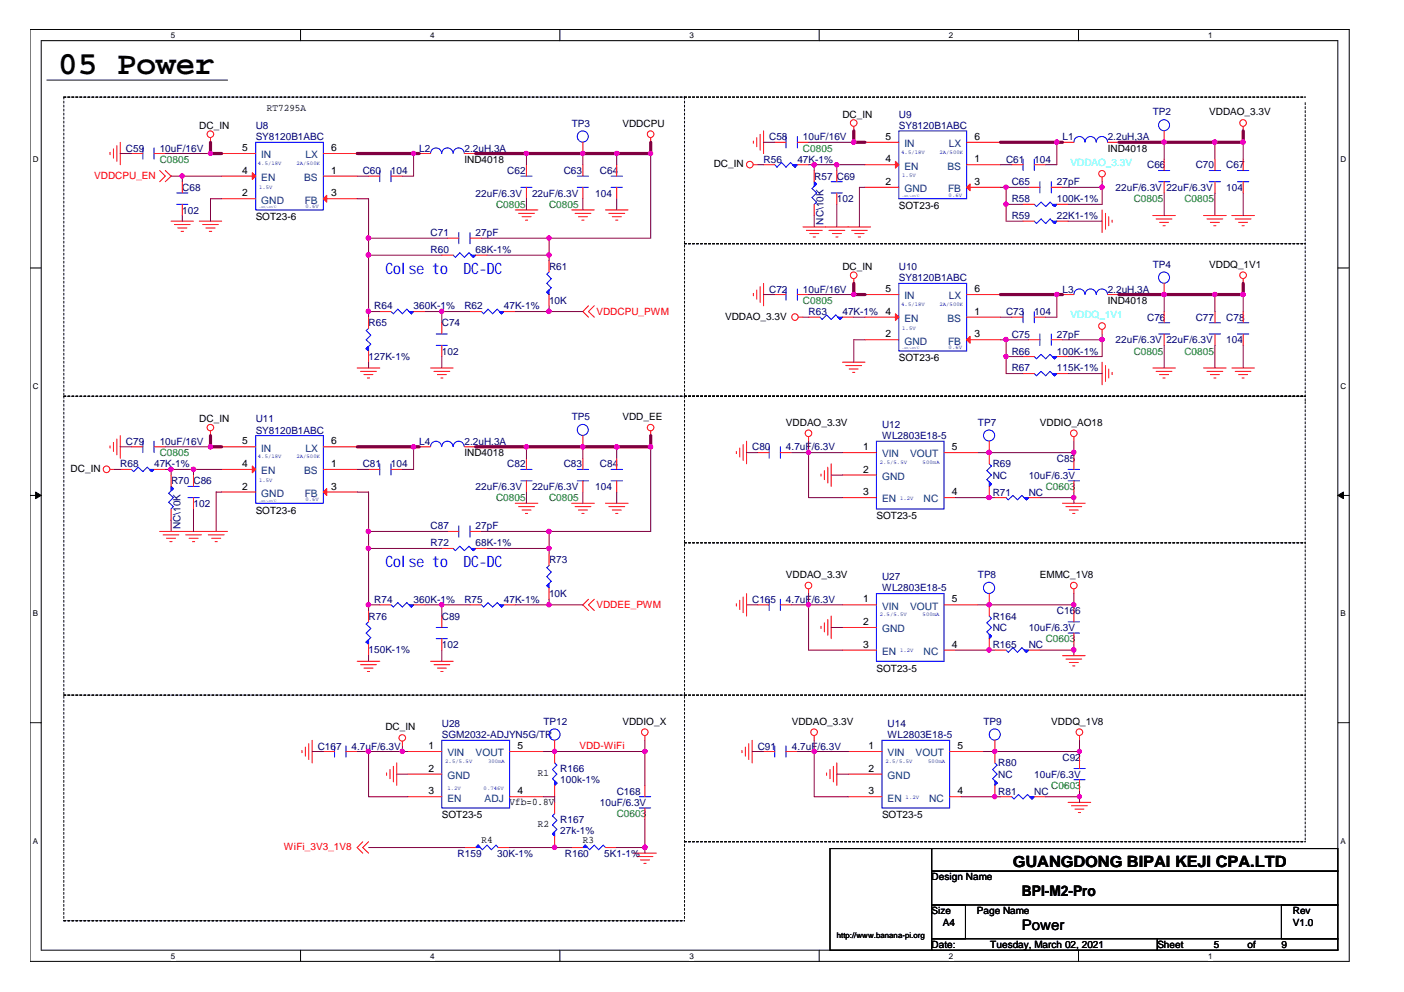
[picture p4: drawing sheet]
<svg xmlns="http://www.w3.org/2000/svg" width="297mm" height="210mm" viewBox="0 0 297 210" stroke-linecap="round" stroke-linejoin="round" font-family="sans-serif">
<path d="M6.3 6.2h279.2v197.2h-279.2zM8.7 8.6h274.3v192.5h-274.3z" fill="none" stroke="#000" stroke-width=".21"/>
<g fill="#fff">
<path d="M36.2 6.5h.9v1.9h-.9z"/>
<path d="M36.2 201.3h.9v1.9h-.9z"/>
</g>
<path d="M63.6 6.2v2.4M63.6 201.1v2.3" fill="none" stroke="#000" stroke-width=".21"/>
<g fill="#fff">
<path d="M91 6.5h.9v1.9h-.9z"/>
<path d="M91 201.3h.9v1.9h-.9z"/>
</g>
<path d="M118.4 6.2v2.4M118.4 201.1v2.3" fill="none" stroke="#000" stroke-width=".21"/>
<g fill="#fff">
<path d="M145.9 6.5h.9v1.9h-.9z"/>
<path d="M145.9 201.3h.9v1.9h-.9z"/>
</g>
<path d="M173.3 6.2v2.4M173.3 201.1v2.3" fill="none" stroke="#000" stroke-width=".21"/>
<g fill="#fff">
<path d="M200.7 6.5h1v1.9h-1z"/>
<path d="M200.7 201.3h1v1.9h-1z"/>
</g>
<path d="M228.2 6.2v2.4M228.2 201.1v2.3" fill="none" stroke="#000" stroke-width=".21"/>
<g fill="#fff">
<path d="M255.6 6.5h.9v1.9h-.9z"/>
<path d="M255.6 201.3h.9v1.9h-.9z"/>
<path d="M6.9 32.7h1.3v1.9h-1.3z"/>
<path d="M283.6 32.7h1.3v1.9h-1.3z"/>
<path d="M6.9 80.7h1.3v1.9h-1.3z"/>
<path d="M283.6 80.7h1.3v1.9h-1.3z"/>
</g>
<path d="M6.3 56.7h2.4M283 56.7h2.4" fill="none" stroke="#000" stroke-width=".21"/>
<g fill="#fff">
<path d="M6.9 128.9h1.2v1.9h-1.2z"/>
<path d="M283.6 128.9h1.2v1.9h-1.2z"/>
</g>
<path d="M6.3 104.8h2.4M283 104.8h2.4" fill="none" stroke="#000" stroke-width=".21"/>
<g fill="#000" stroke="#000" stroke-width=".21">
<path d="M7.5 104.1l1.2 .7-1.2 .7z" fill-rule="evenodd"/>
<path d="M283 104.8l1.2-.7v1.4z" fill-rule="evenodd"/>
</g>
<g fill="#fff">
<path d="M6.9 177h1.2v1.9h-1.2z"/>
<path d="M283.6 177h1.2v1.9h-1.2z"/>
</g>
<path d="M9.9 16.9h38.2M6.3 152.9h2.4M283 152.9h2.4M175.6 179.5h21.5v21.6h-21.5zM197.1 179.5h85.9v4.8h-85.9zM197.1 184.3h85.9v7.2h-85.9zM197.1 191.5h7.2v7.1h-7.2zM197.1 198.6h47.8v2.5h-47.8zM244.9 198.6h38.1v2.5h-38.1zM271.1 191.5h11.9v7.1h-11.9z" fill="none" stroke="#000" stroke-width=".21"/>
<g fill="none" stroke="#000" stroke-width=".21" stroke-dasharray=".4 .4">
<path d="M13.5 20.5h131.3M13.5 20.5v63.3M144.8 20.5h131.3M144.8 20.5v63.3M276.1 21.7v63.3M144.8 51.6h131.3M13.5 83.8v111M13.5 83.8h131.3M144.8 83.8h131.3M144.8 83.8v111M276.1 85v93.1M144.8 114.9h131.3"/>
<path d="M13.5 147.1h131.3M144.8 147.1h131.3M144.8 178.1h131.3M13.5 194.8h131.3"/>
</g>
<g fill="none" stroke="#f00" stroke-width=".21">
<path d="M23.3 32.2v.5M24 31.5v2M24.7 30.8v3.3M25.4 30.1v4.8M27.8 32.5h2.4M32.6 32.5h2.4M33.8 36.1l1.2 1.2-1.2 1.2M35 36.1l1.2 1.2-1.2 1.2M38.6 38.5v2.3M44.5 29.1v1M46.9 32.5h7.2M46.9 37.3h7.2"/>
<path d="M68.4 32.5h7.2M68.4 37.3h7.2M78 37.3h2.3M82.7 37.3h2.4M88.7 32.5h2.4M98.3 32.5h2.3M111.4 34.9v2.4M111.4 39.6v2.5M123.3 30.1v2.4M123.3 34.9v2.4M123.3 39.6v2.5M130.5 34.9v2.4"/>
<path d="M130.5 39.6v2.5M137.7 29.1v1M159.4 29.9v.4M159.4 34.9h.9M160.1 29.1v1.9M160.8 28.4v3.4M161.5 27.7v4.8M161.5 34.9h2.4M163.9 30.1h2.4M168.7 34.9h2.4M168.7 30.1h2.4M172.3 36.1v2.4"/>
<path d="M177 36.1v2.4M180.6 26.8v.9M183 34.9h7.2M183 30.1h7.2M183 39.6h7.2M204.5 34.9h7.2M204.5 30.1h7.2M204.5 39.6h7.2M214 34.9h2.5M217.6 39.6h2.4M218.8 34.9h2.4M222.4 39.6h2.4"/>
<path d="M224.8 30.1h2.4M233.2 37.5v1M234.4 30.1h2.3M246.3 27.7v2.4M246.3 33.7v2.4M246.3 38.5v2.3M257 33.7v2.4M257 38.5v2.3M263 26.8v.9M263 33.7v2.4M263 38.5v2.3M36.2 46.8h4.7"/>
<path d="M36.9 47.5h3.3M37.6 48.2h1.9M38.3 49h.5M38.6 43.2v2.4M42.2 46.8h4.7M42.9 47.5h3.3M43.6 48.2h1.9M44.3 49h.5M46.9 42.1h7.2M68.4 42.1h7.2M93.5 54h2.4M94.7 50.4h2.4"/>
<path d="M99.4 50.4h2.5M100.6 54h2.4M109 44.4h4.8M109.7 45.1h3.4M110.4 45.9h2M111.2 46.6h.4M116.2 55.2v2.3M120.9 44.4h4.8M121.7 45.1h3.3M122.4 45.9h1.9M123.1 46.6h.5M128.1 44.4h4.8"/>
<path d="M128.8 45.1h3.4M129.5 45.9h1.9M130.3 46.6h.4M161.5 60v4.7M169.9 48h14.3M170.6 48.7h3.3M171.3 49.4h1.9M172 50.1h.5M172.3 43.2v2.4M175.4 48.7h3.3M176.1 49.4h1.9M176.8 50.1h.5"/>
<path d="M177 40.8v2.4M180.2 48.7h3.3M180.6 59v1M180.8 49.4h2M181.6 50.1h.5M216.5 46.8h2.3M216.5 43.2h2.3M223.6 46.8h2.4M223.6 43.2h2.4M233.2 44.4v4.8M233.9 45.1v3.4M234.6 45.9v1.9"/>
<path d="M235.3 46.6v.4M243.9 45.6h4.8M244.6 46.3h3.3M245.3 47h1.9M246 47.8h.5M246.3 60v2.3M254.6 45.6h4.8M255.4 46.3h3.3M256.1 47h1.9M256.8 47.8h.5M260.6 45.6h4.8M261.3 46.3h3.4"/>
<path d="M262 47h1.9M262.8 47.8h.4M263 59v1M75.6 77.9h4.7M76.3 78.6h3.3M77 79.3h1.9M77.7 80h.5M78 67.1v2.4M78 74.3v2.3M80.3 65.9h2.4M87.5 65.9h2.4M91.1 77.9h4.8"/>
<path d="M91.8 78.6h3.4M92.5 79.3h1.9M93.3 80h.4M93.5 68.3v2.4M93.5 73.1v2.4M99.4 65.9h2.5M106.6 65.9h2.4M116.2 62.3v2.4M124.5 64.7l-1.2 1.2 1.2 1.2M125.7 64.7l-1.2 1.2 1.2 1.2M159.4 62.1v.5M160.1 61.4v1.9"/>
<path d="M160.8 60.7v3.3M163.9 62.3h2.4M168.7 62.3h2.4M168.9 67.1h1M171.1 67.1h2.4M178.2 76.6h4.8M178.2 67.1h2.4M178.9 77.4h3.4M179.7 78.1h1.9M180.4 78.8h.4M183 67.1h7.2M183 71.9h7.2"/>
<path d="M183 62.3h7.2M204.5 67.1h7.2M204.5 71.9h7.2M204.5 62.3h7.2M214 67.1h2.5M216.5 75.5h2.3M216.5 79.1h2.3M217.6 71.9h2.4M218.8 67.1h2.4M222.4 71.9h2.4M223.6 75.5h2.4M223.6 79.1h2.4"/>
<path d="M224.8 62.3h2.4M233.2 69.7v1M233.2 76.6v4.8M233.9 77.4v3.3M234.4 62.3h2.3M234.6 78.1v1.9M235.3 78.8v.5M243.9 77.9h4.8M244.6 78.6h3.3M245.3 79.3h1.9M246 80h.5M246.3 65.9v2.4"/>
<path d="M246.3 70.7v2.4M254.6 77.9h4.8M255.4 78.6h3.3M256.1 79.3h1.9M256.8 80h.5M257 65.9v2.4M257 70.7v2.4M260.6 77.9h4.8M261.3 78.6h3.4M262 79.3h1.9M262.8 80h.4M263 65.9v2.4"/>
<path d="M263 70.7v2.4M23.3 94.3v.5M23.3 99.3h1M24 93.6v1.9M24.7 92.9v3.3M25.4 92.2v4.8M25.4 99.3h2.4M27.8 94.5h2.4M32.6 99.3h2.4M32.6 94.5h2.4M44.5 91.2v1M46.9 99.3h7.2"/>
<path d="M46.9 94.5h7.2M68.4 99.3h7.2M68.4 94.5h7.2M78 99.3h2.3M82.7 99.3h2.4M88.7 94.5h2.4M98.3 94.5h2.3M111.4 97v2.3M123.3 92.2v2.3M123.3 97v2.3M130.5 97v2.3M137.7 91.2v1"/>
<path d="M155.8 95.5v.5M156.5 94.8v1.9M157.2 94.1v3.3M157.9 93.4v4.7M160.3 95.8h2.4M165.1 95.8h2.4M171.1 92.4v1M174.4 99.6v1.9M175.1 98.9v3.3M175.9 98.1v4.8M178.2 95.8h7.2M199.7 95.8h7.2"/>
<path d="M209.3 93.4v4.7M227.2 92.4v1M227.2 97v2.3M33.8 112.5h14.3M34.5 113.2h3.3M35.2 113.9h1.9M35.9 114.6h.5M36.2 100.5v2.4M36.2 107.7v2.4M39.3 113.2h3.3M40 113.9h1.9M40.7 114.6h.5"/>
<path d="M40.9 100.5v2.4M40.9 105.3v2.4M44.1 113.2h3.3M44.8 113.9h1.9M45.5 114.6h.5M46.9 104.1h7.2M68.4 104.1h7.2M93.5 116h2.4M94.7 112.5h2.4M99.4 112.5h2.5M100.6 116h2.4M109 106.5h4.8"/>
<path d="M109.7 107.2h3.4M110.4 107.9h2M111.2 108.6h.4M111.4 101.7v2.4M116.2 117.2v2.4M120.9 106.5h4.8M121.7 107.2h3.3M122.4 107.9h1.9M123.1 108.6h.5M123.3 101.7v2.4M128.1 106.5h4.8M128.8 107.2h3.4"/>
<path d="M129.5 107.9h1.9M130.3 108.6h.4M130.5 101.7v2.4M173.7 100.3v.5M178.2 105.3h7.2M178.2 100.5h7.2M199.7 105.3h2.4M209.3 102.9v2.4M210.5 105.3h2.4M217.6 105.3h2.4M224.8 106.5h4.8M225.5 107.2h3.4"/>
<path d="M226.2 107.9h1.9M226.9 108.6h.5M227.2 101.7v2.4M75.6 139.9h4.7M78 129.2v2.4M78 136.3v2.4M80.3 128h2.4M87.5 128h2.4M91.1 139.9h4.8M93.5 130.4v2.4M93.5 135.1v2.5M99.4 128h2.5"/>
<path d="M106.6 128h2.4M116.2 124.4v2.4M124.5 126.8l-1.2 1.2 1.2 1.2M125.7 126.8l-1.2 1.2 1.2 1.2M155.8 127.7v.5M156.5 127v2M157.2 126.3v3.3M157.9 125.6v4.8M160.3 128h2.4M165.1 128h2.4M171.1 124.6v1M173.7 132.5v.5"/>
<path d="M174.4 131.8v1.9M175.1 131.1v3.3M175.9 130.4v4.7M178.2 128h7.2M178.2 137.6h7.2M178.2 132.8h7.2M199.7 128h7.2M199.7 137.6h2.4M209.3 125.6v4.8M209.3 135.1v2.5M210.5 137.6h2.4M217.6 137.6h2.4"/>
<path d="M224.8 138.7h4.8M225.5 139.5h3.4M227.2 124.6v1M227.2 129.2v2.4M227.2 134v2.3M63.9 158.8v.5M64.6 158.1v1.9M65.3 157.4v3.3M66 156.6v4.8M68.4 159h2.4M73.2 159h2.4M76.3 140.6h3.3"/>
<path d="M77 141.4h1.9M77.7 142.1h.5M85.1 156.9v.9M86.3 159h7.2M91.8 140.6h3.4M92.5 141.4h1.9M93.3 142.1h.4M107.8 159h7.2M117.3 156.6v4.8M136.4 155.7v.9M157 158.8v.5M157.7 158.1v1.9"/>
<path d="M158.4 157.4v3.3M159.1 156.6v4.8M161.5 159h2.4M166.3 159h2.4M172.3 155.7v.9M179.5 159h7.1M200.9 159h7.2M210.5 156.6v4.8M226.2 140.2h1.9M226.9 140.9h.5M228.4 155.7v.9M76.8 178.1l-1.2 1.2 1.2 1.2"/>
<path d="M78 178.1l-1.2 1.2 1.2 1.2M81.8 163.5v.6M82.5 162.8v2M83.2 162.2v3.3M83.9 161.4v4.8M86.3 168.6h7.2M86.3 163.8h7.2M98.3 179.3h2.3M105.4 179.3h2.4M107.8 168.6h7.2M117.3 166.2v2.4M117.3 169.8v2.3"/>
<path d="M117.3 176.9v2.4M120.9 179.3h2.4M128.1 179.3h2.4M136.4 166.2v2.4M136.4 171v2.4M174.9 163.5v.6M175.6 162.8v2M176.3 162.2v3.3M177 161.4v4.8M179.5 168.6h7.1M179.5 163.8h7.1M200.9 168.6h2.4"/>
<path d="M210.5 166.2v2.4M211.7 168.6h2.3M218.8 168.6h2.4M226 169.8h4.8M226.7 170.5h3.3M227.4 171.2h1.9M228.1 171.9h.5M228.4 160.2v2.4M228.4 165v2.4M134.1 180.5h4.8M134.8 181.2h3.3M135.5 182h1.9"/>
<path d="M136.2 182.7h.5"/>
<circle cx="44.5" cy="28.4" r=".7"/>
<circle cx="137.6" cy="28.4" r=".7"/>
<circle cx="158.6" cy="34.8" r=".7"/>
<circle cx="180.6" cy="26" r=".7"/>
<circle cx="233.2" cy="36.8" r=".69"/>
<circle cx="263" cy="26" r=".7"/>
<circle cx="180.6" cy="58.2" r=".7"/>
<circle cx="263" cy="58.2" r=".7"/>
<circle cx="168.2" cy="67.1" r=".68"/>
<circle cx="233.1" cy="69" r=".7"/>
<circle cx="22.5" cy="99.3" r=".7"/>
<circle cx="44.5" cy="90.5" r=".69"/>
<circle cx="137.7" cy="90.5" r=".69"/>
<circle cx="171" cy="91.7" r=".7"/>
<circle cx="227.2" cy="91.7" r=".7"/>
<circle cx="171" cy="123.9" r=".7"/>
<circle cx="227.2" cy="123.9" r=".7"/>
<circle cx="85.1" cy="156.1" r=".69"/>
<circle cx="136.4" cy="154.9" r=".7"/>
<circle cx="172.2" cy="154.9" r=".7"/>
<circle cx="228.4" cy="154.9" r=".7"/>
</g>
<g fill="none" stroke="#00f" stroke-width=".21">
<path d="M30.2 31.3v2.4M32.6 31.3v2.4M54.1 30.1h14.3v14.3h-14.3zM80.3 36.1v2.4M82.7 36.1v2.4M91.1 32.4a1.16 1.16 0 0 1 1.2-1.1 1.16 1.16 0 0 1 1.1 1.1M93.5 32.4a1.19 1.19 0 0 1 1.2-1.1 1.19 1.19 0 0 1 1.1 1.1M95.9 32.4a1.16 1.16 0 0 1 1.1-1.1 1.16 1.16 0 0 1 1.2 1.1M110.2 37.3h2.4M110.2 39.6h2.4M122.1 37.3h2.4M122.1 39.6h2.4"/>
<path d="M129.3 37.3h2.4M129.3 39.6h2.4M163.9 34.9l.5 .5 1-1 .9 1 1-1 .9 1 .5-.5M166.3 28.9v2.4M168.7 28.9v2.4M172.3 38.5l.5 .4-1 1 1 .9-1 1 1 1-.5 .4M175.9 38.5h2.3M190.2 27.7h14.3v14.4h-14.3zM216.5 33.7v2.4M218.8 33.7v2.4M220 38.5v2.3M222.4 38.5v2.3"/>
<path d="M227.2 30.1a1.16 1.16 0 0 1 1.2-1.2 1.16 1.16 0 0 1 1.1 1.2 1.19 1.19 0 0 1 1.2-1.2 1.19 1.19 0 0 1 1.2 1.2M231.9 30.1a1.19 1.19 0 0 1 1.2-1.2 1.19 1.19 0 0 1 1.2 1.2M245.1 36.1h2.4M245.1 38.5h2.4M255.8 36.1h2.4M255.8 38.5h2.4M261.8 36.1h2.4M261.8 38.5h2.4M37.4 40.8h2.4M37.4 43.2h2.4M95.9 54l.5 .5 .9-1 1 1 .9-1 1 1 .4-.5M97.1 49.2v2.4"/>
<path d="M99.4 49.2v2.4M116.2 57.5l-.5 .5 .9 1-.9 1 .9 .9-.9 1 .5 .4M175.9 40.8h2.3M190.2 60h14.3v14.3h-14.3zM218.8 43.2l.5 .5 1-.9 .9 .9 1-.9 .9 .9 .5-.5M218.8 46.8l.5 .5 1-1 .9 1 1-1 .9 1 .5-.5M78 69.5l-.5 .4 .9 1-.9 1 .9 .9-.9 1 .5 .5M82.7 65.9l.5 .5 1-1 .9 1 1-1 .9 1 .5-.5M92.3 70.7h2.4M92.3 73.1h2.4M101.9 65.9l.4 .5 1-1 .9 1 1-1 .9 1 .5-.5M166.3 61.1v2.4"/>
<path d="M168.7 61.1v2.4M173.5 67.1l.4 .5 1-1 1 1 .9-1 1 1 .4-.5M216.5 65.9v2.4M218.8 75.5l.5 .4 1-.9 .9 .9 1-.9 .9 .9 .5-.4M218.8 79.1l.5 .4 1-.9 .9 .9 1-.9 .9 .9 .5-.4M218.8 65.9v2.4M220 70.7v2.4M222.4 70.7v2.4M227.2 62.3a1.16 1.16 0 0 1 1.2-1.2 1.16 1.16 0 0 1 1.1 1.2 1.19 1.19 0 0 1 1.2-1.2 1.19 1.19 0 0 1 1.2 1.2M231.9 62.3a1.19 1.19 0 0 1 1.2-1.2 1.19 1.19 0 0 1 1.2 1.2M245.1 68.3h2.4M245.1 70.7h2.4"/>
<path d="M255.8 68.3h2.4M255.8 70.7h2.4M261.8 68.3h2.4M261.8 70.7h2.4M27.8 99.3l.5 .5 1-.9 .9 .9 1-.9 .9 .9 .5-.5M30.2 93.4v2.4M32.6 93.4v2.4M54.1 92.2h14.3v14.3h-14.3zM80.3 98.1v2.4M82.7 98.1v2.4M91.1 94.5a1.16 1.16 0 0 1 1.2-1.1 1.16 1.16 0 0 1 1.1 1.1M93.5 94.5a1.19 1.19 0 0 1 1.2-1.1 1.19 1.19 0 0 1 1.1 1.1"/>
<path d="M95.9 94.5a1.16 1.16 0 0 1 1.1-1.1 1.16 1.16 0 0 1 1.2 1.1M110.2 99.3h2.4M122.1 99.3h2.4M129.3 99.3h2.4M162.7 94.5v2.5M165.1 94.5v2.5M185.4 93.4h14.3v14.3h-14.3zM209.3 98.1l.5 .5-1 1 1 .9-1 1 1 1-.5 .4M226 99.3h2.4M36.2 102.9l.5 .5-1 1 1 .9-1 1 1 .9-.5 .5M39.8 102.9h2.4M39.8 105.3h2.4"/>
<path d="M95.9 116l.5 .5 .9-.9 1 .9 .9-.9 1 .9 .4-.5M97.1 111.3v2.4M99.4 111.3v2.4M110.2 101.7h2.4M116.2 119.6l-.5 .5 .9 .9-.9 1 .9 1-.9 .9 .5 .5M122.1 101.7h2.4M129.3 101.7h2.4M212.9 105.3l.4 .5 1-1 1 1 .9-1 1 1 .4-.5M226 101.7h2.4M78 131.6l-.5 .5 .9 .9-.9 1 .9 .9-.9 1 .5 .4M82.7 128l.5 .5 1-1 .9 1 1-1 .9 1 .5-.5M92.3 132.8h2.4"/>
<path d="M92.3 135.1h2.4M101.9 128l.4 .5 1-1 .9 1 1-1 .9 1 .5-.5M162.7 126.8v2.4M165.1 126.8v2.4M185.4 125.6h14.3v14.3h-14.3zM209.3 130.4l.5 .5-1 .9 1 1-1 .9 1 1-.5 .4M212.9 137.6l.4 .4 1-1 1 1 .9-1 1 1 .4-.4M226 134h2.4M226 131.6h2.4M70.8 157.8v2.4M73.2 157.8v2.4M93.5 156.6h14.3v14.4h-14.3z"/>
<path d="M163.9 157.8v2.4M166.3 157.8v2.4M186.6 156.6h14.3v14.4h-14.3zM100.6 179.3l.5-.5 1 1 .9-1 1 1 .9-1 .5 .5M117.3 172.1l-.4 .5 .9 1-.9 1 .9 .9-.9 1 .4 .4M117.3 161.4l.5 .5-.9 .9 .9 1-.9 1 .9 .9-.5 .5M123.3 179.3l.5-.5 1 1 .9-1 1 1 .9-1 .5 .5M135.3 171h2.4M135.3 168.6h2.4M210.5 161.4l.4 .5-.9 .9 .9 1-.9 1 .9 .9-.4 .5M214 168.6l.5 .5 1-1 1 1 .9-1 1 1 .4-.5M227.2 165h2.4"/>
<path d="M227.2 162.6h2.4"/>
<circle cx="123.3" cy="28.9" r="1.18"/>
<circle cx="246.3" cy="26.5" r="1.17"/>
<circle cx="246.3" cy="58.7" r="1.18"/>
<circle cx="123.3" cy="91" r="1.17"/>
<circle cx="209.3" cy="92.2" r="1.18"/>
<circle cx="209.3" cy="124.4" r="1.19"/>
<circle cx="117.3" cy="155.4" r="1.18"/>
<circle cx="210.4" cy="155.4" r="1.18"/>
</g>
<g fill="#00f" stroke="#00f" stroke-width=".21">
<path d="M217.9 168.6h.9l-.4 .5z" fill-rule="evenodd"/>
<path d="M172.3 38.5l.5 .4-.5 .5 .5-.5-.5 .5z" fill-rule="evenodd"/>
<path d="M86.6 65.9h.9l-.5 .5z" fill-rule="evenodd"/>
<path d="M101.1 178.8l.5 .5h-1l.5-.5 .5 .5z" fill-rule="evenodd"/>
<path d="M216.7 105.3h.9l-.4 .5z" fill-rule="evenodd"/>
<path d="M77.5 135.9l.5-.5v.9l-.5-.4 .5-.5z" fill-rule="evenodd"/>
<path d="M78 73.3v1l-.5-.5z" fill-rule="evenodd"/>
<path d="M222.6 43.2h1l-.5 .5z" fill-rule="evenodd"/>
<path d="M116.9 176.5l.4-.5v.9l-.4-.4 .4-.5z" fill-rule="evenodd"/>
<path d="M209.3 134.2l.5 .5-.5 .4v-.9l.5 .5z" fill-rule="evenodd"/>
<path d="M222.6 75.5h1l-.5 .4z" fill-rule="evenodd"/>
<path d="M167.7 34.9h1l-.5 .5z" fill-rule="evenodd"/>
<path d="M99.7 54h.9l-.4 .5z" fill-rule="evenodd"/>
<path d="M222.6 79.1h1l-.5 .4z" fill-rule="evenodd"/>
<path d="M105.7 128h.9l-.5 .5z" fill-rule="evenodd"/>
<path d="M216.7 137.6h.9l-.4 .4z" fill-rule="evenodd"/>
<path d="M115.7 123.9l.5-.4v.9l-.5-.5 .5-.4z" fill-rule="evenodd"/>
<path d="M105.7 65.9h.9l-.5 .5z" fill-rule="evenodd"/>
<path d="M123.8 178.8l.5 .5h-1l.5-.5 .5 .5z" fill-rule="evenodd"/>
<path d="M99.7 116h.9l-.4 .5z" fill-rule="evenodd"/>
<path d="M116.2 61.4v.9l-.5-.4z" fill-rule="evenodd"/>
<path d="M31.6 99.3h1l-.5 .5z" fill-rule="evenodd"/>
<path d="M117.3 165.2l.5 .5-.5 .5v-1l.5 .5z" fill-rule="evenodd"/>
<path d="M222.6 46.8h1l-.5 .5z" fill-rule="evenodd"/>
<path d="M36.2 102.9l.5 .5-.5 .5 .5-.5-.5 .5z" fill-rule="evenodd"/>
<path d="M177.3 67.1h.9l-.4 .5z" fill-rule="evenodd"/>
<path d="M210.5 165.2l.4 .5-.4 .5v-1l.4 .5z" fill-rule="evenodd"/>
<path d="M209.3 102l.5 .5-.5 .4v-.9l.5 .5z" fill-rule="evenodd"/>
<path d="M86.6 128h.9l-.5 .5z" fill-rule="evenodd"/>
</g>
<g fill="#f00" stroke="#f00" stroke-width=".21">
<path d="M204.5 71.9l.7-.7v1.4z" fill-rule="evenodd"/>
<path d="M189.4 66.4l.8 .7-.8 .7z" fill-rule="evenodd"/>
<path d="M68.4 104.1l.7-.7v1.4z" fill-rule="evenodd"/>
<path d="M53.4 98.6l.7 .7-.7 .7z" fill-rule="evenodd"/>
<path d="M204.5 39.6l.7-.7v1.5z" fill-rule="evenodd"/>
<path d="M189.4 34.1l.8 .8-.8 .7z" fill-rule="evenodd"/>
<path d="M69.1 41.3v1.5l-.7-.7z" fill-rule="evenodd"/>
<path d="M53.4 36.5l.7 .8-.7 .7z" fill-rule="evenodd"/>
</g>
<path d="M44.5 30.1v2.4h2.4M75.6 32.5h13.1M137.7 30.1v2.4h-37.1M180.6 27.7v2.4h2.4M211.7 30.1h13.1M263 27.7v2.4h-26.3M180.6 60v2.3h2.4M263 60v2.3h-26.3M211.7 62.3h13.1M44.5 92.2v2.3h2.4M75.6 94.5h13.1M137.7 92.2v2.3h-37.1" fill="none" stroke="#800040" stroke-width=".68"/>
<g fill="none" stroke="#800040" stroke-width=".21">
<path d="M25.4 32.5h2.4M35 32.5h9.5M36.2 37.3h10.7M38.6 37.3v1.2M75.6 37.3h2.4M87.5 32.5v4.8h-2.4M111.4 32.5v2.4M123.3 32.5v2.4M130.5 32.5v2.4M137.7 32.5v17.9h-35.8M160.3 34.9h1.2M161.5 30.1h2.4"/>
<path d="M171.1 30.1h9.5M171.1 34.9h11.9M172.3 34.9v1.2M177 34.9v1.2M183 39.6h-1.2v8.4M211.7 34.9h2.3M211.7 39.6h5.9M212.9 39.6v7.2h3.6M223.6 30.1v4.8h-2.4M224.8 39.6h8.4M233.2 38.5v4.7h-7.2M246.3 30.1v3.6"/>
<path d="M257 30.1v3.6M263 30.1v3.6M38.6 45.6v1.2M46.9 42.1h-2.4v4.7M75.6 42.1h2.4v25M78 50.4h16.7M78 54h15.5M103 54h13.2M111.4 42.1v2.3M116.2 50.4v4.8M123.3 42.1v2.3M130.5 42.1v2.3"/>
<path d="M172.3 45.6v2.4M177 43.2v4.8M212.9 43.2h3.6M226 46.8h7.2M246.3 40.8v4.8M257 40.8v4.8M263 40.8v4.8M78 76.6v1.3M78 65.9h2.3M89.9 65.9h9.5M93.5 65.9v2.4M93.5 75.5v2.4"/>
<path d="M109 65.9h14.3M116.2 64.7v1.2M161.5 62.3h2.4M169.9 67.1h1.2M171.1 62.3h9.5M180.6 67.1h2.4M183 71.9h-2.4v4.7M211.7 67.1h2.3M211.7 71.9h5.9M212.9 71.9v7.2h3.6M212.9 75.5h3.6M223.6 62.3v4.8h-2.4"/>
<path d="M224.8 71.9h8.4M226 79.1h7.2M233.2 70.7v4.8h-7.2M246.3 62.3v3.6M246.3 73.1v4.8M257 62.3v3.6M257 73.1v4.8M263 62.3v3.6M263 73.1v4.8M24.3 99.3h1.1M25.4 94.5h2.4M35 94.5h9.5"/>
<path d="M35 99.3h11.9M36.2 99.3v1.2M40.9 99.3v1.2M75.6 99.3h2.4M87.5 94.5v4.8h-2.4M111.4 94.5v2.5M123.3 94.5v2.5M130.5 94.5v2.5M137.7 94.5v18h-35.8M157.9 95.8h2.4M167.5 95.8h10.7M171.1 93.4v11.9h7.1"/>
<path d="M206.9 95.8h20.3M227.2 93.4v3.6M36.2 110.1v2.4M40.9 107.7v4.8M46.9 104.1h-1.2v8.4M75.6 104.1h2.4v25.1M78 112.5h16.7M78 116h15.5M103 116h13.2M111.4 104.1v2.4M116.2 112.5v4.7M123.3 104.1v2.4"/>
<path d="M130.5 104.1v2.4M175.9 100.5h2.3M202.1 105.3h8.4M220 105.3h7.2M227.2 104.1v2.4M78 138.7v1.2M78 128h2.3M89.9 128h9.5M93.5 128v2.4M93.5 137.6v2.3M109 128h14.3M116.2 126.8v1.2"/>
<path d="M157.9 128h2.4M167.5 128h10.7M171.1 125.6v12h7.1M175.9 132.8h2.3M202.1 137.6h8.4M206.9 128h20.3M220 137.6h7.2M227.2 125.6v3.6M227.2 136.3v2.4M66 159h2.4M75.6 159h10.7M78 159v9.6h8.3"/>
<path d="M85.1 157.8v1.2M115 159h21.4M136.4 156.6v9.6M159.1 159h2.4M168.7 159h10.8M172.3 156.6v12h7.2M208.1 159h20.3M228.4 156.6v3.6M78 179.3h20.3M83.9 163.8h2.4M107.8 179.3h13.1M115 168.6h2.3v1.2"/>
<path d="M130.5 179.3h5.9M136.4 173.4v7.1M177 163.8h2.5M203.3 168.6h8.4M221.2 168.6h7.2M228.4 167.4v2.4"/>
</g>
<g fill="#f0f" stroke="#f0f" stroke-width=".21">
<circle cx="44.5" cy="32.5" r=".45"/>
<circle cx="87.5" cy="32.5" r=".45"/>
<circle cx="123.3" cy="32.5" r=".45"/>
<circle cx="111.4" cy="32.5" r=".45"/>
<circle cx="130.5" cy="32.5" r=".46"/>
<circle cx="137.6" cy="32.5" r=".46"/>
<circle cx="38.5" cy="37.2" r=".45"/>
<circle cx="77.9" cy="50.4" r=".46"/>
<circle cx="116.1" cy="50.4" r=".45"/>
<circle cx="77.9" cy="53.9" r=".47"/>
<circle cx="116.1" cy="53.9" r=".46"/>
<circle cx="77.9" cy="65.9" r=".47"/>
<circle cx="93.4" cy="65.9" r=".46"/>
<circle cx="116.1" cy="65.9" r=".46"/>
<circle cx="180.6" cy="30.1" r=".46"/>
<circle cx="223.6" cy="30.1" r=".46"/>
<circle cx="257" cy="30.1" r=".47"/>
<circle cx="246.3" cy="30.1" r=".46"/>
<circle cx="263" cy="30.1" r=".47"/>
<circle cx="172.2" cy="34.8" r=".47"/>
<circle cx="177" cy="34.8" r=".46"/>
<circle cx="212.8" cy="39.6" r=".45"/>
<circle cx="233.1" cy="39.6" r=".46"/>
<circle cx="212.8" cy="43.2" r=".45"/>
<circle cx="44.5" cy="94.5" r=".46"/>
<circle cx="36.2" cy="99.3" r=".46"/>
<circle cx="40.9" cy="99.3" r=".46"/>
<circle cx="180.6" cy="62.3" r=".45"/>
<circle cx="87.5" cy="94.5" r=".46"/>
<circle cx="123.3" cy="94.5" r=".46"/>
<circle cx="111.3" cy="94.5" r=".46"/>
<circle cx="130.5" cy="94.5" r=".47"/>
<circle cx="137.6" cy="94.5" r=".47"/>
<circle cx="77.9" cy="112.4" r=".47"/>
<circle cx="116.1" cy="112.4" r=".46"/>
<circle cx="77.9" cy="116" r=".46"/>
<circle cx="116.1" cy="116" r=".45"/>
<circle cx="77.9" cy="128" r=".46"/>
<circle cx="93.4" cy="128" r=".45"/>
<circle cx="116.1" cy="128" r=".45"/>
<circle cx="223.6" cy="62.3" r=".45"/>
<circle cx="257" cy="62.3" r=".46"/>
<circle cx="246.3" cy="62.3" r=".45"/>
<circle cx="263" cy="62.3" r=".46"/>
<circle cx="212.8" cy="71.8" r=".46"/>
<circle cx="233.1" cy="71.8" r=".47"/>
<circle cx="212.8" cy="75.4" r=".45"/>
<circle cx="171" cy="95.7" r=".46"/>
<circle cx="227.2" cy="95.7" r=".47"/>
<circle cx="209.2" cy="95.7" r=".47"/>
<circle cx="209.3" cy="105.3" r=".46"/>
<circle cx="227.2" cy="105.3" r=".46"/>
<circle cx="172.3" cy="159" r=".46"/>
<circle cx="228.4" cy="159" r=".45"/>
<circle cx="210.5" cy="159" r=".45"/>
<circle cx="210.5" cy="168.6" r=".45"/>
<circle cx="228.4" cy="168.6" r=".45"/>
<circle cx="171" cy="128" r=".45"/>
<circle cx="227.2" cy="128" r=".46"/>
<circle cx="209.3" cy="128" r=".46"/>
<circle cx="209.2" cy="137.5" r=".47"/>
<circle cx="227.2" cy="137.5" r=".47"/>
<circle cx="117.3" cy="159" r=".45"/>
<circle cx="136.4" cy="159" r=".46"/>
<circle cx="136.4" cy="179.3" r=".47"/>
<circle cx="117.3" cy="179.3" r=".46"/>
<circle cx="85.1" cy="159" r=".45"/>
<circle cx="77.9" cy="159" r=".46"/>
</g>
<text font-size="6.9" x="12.3" y="15.6">05 Power</text>
<g font-size="3.3" fill="#00f">
<text x="81.5" y="58">Colse to</text>
<text x="98" y="58">DC-DC</text>
<text x="81.5" y="120.1">Colse to</text>
<text x="98" y="120.1">DC-DC</text>
</g>
<text font-size="3.3" x="214.3" y="183.4">GUANGDONG BIPAI KEJI CPA.LTD</text>
<g font-size="3.1">
<text x="216.2" y="189.6">BPI-M2-Pro</text>
<text x="216.2" y="196.7">Power</text>
</g>
<g font-size="2.2">
<text x="187.3" y="29.6">5</text>
<text x="206.2" y="29.6">6</text>
<text x="51.3" y="32">5</text>
<text x="70.1" y="32">6</text>
<text x="187.3" y="34.3">4</text>
<text x="206.2" y="34.3">1</text>
<text x="51.3" y="41.5">2</text>
<text x="51.3" y="36.8">4</text>
<text x="70.1" y="36.8">1</text>
<text x="70.1" y="41.5">3</text>
<text x="187.3" y="39.1">2</text>
<text x="206.2" y="39.1">3</text>
<text x="187.3" y="61.8">5</text>
<text x="206.2" y="61.8">6</text>
<text x="187.3" y="71.4">2</text>
<text x="187.3" y="66.6">4</text>
<text x="206.2" y="66.6">1</text>
<text x="206.2" y="71.4">3</text>
<text x="51.3" y="94">5</text>
<text x="70.1" y="94">6</text>
<text x="182.6" y="95.3">1</text>
<text x="201.4" y="95.3">5</text>
<text x="51.3" y="98.8">4</text>
<text x="70.1" y="98.8">1</text>
<text x="182.6" y="100">2</text>
<text x="51.3" y="103.6">2</text>
<text x="70.1" y="103.6">3</text>
<text x="182.6" y="104.8">3</text>
<text x="201.4" y="104.8">4</text>
<text x="182.6" y="127.5">1</text>
<text x="201.4" y="127.5">5</text>
<text x="182.6" y="132.3">2</text>
<text x="182.6" y="137">3</text>
<text x="201.4" y="137">4</text>
<text x="90.6" y="158.5">1</text>
<text x="109.5" y="158.5">5</text>
<text x="183.8" y="158.5">1</text>
<text x="202.6" y="158.5">5</text>
<text x="90.6" y="163.3">2</text>
<text x="183.8" y="163.3">2</text>
<text x="90.6" y="168.1">3</text>
<text x="109.5" y="168.1">4</text>
<text x="183.8" y="168.1">3</text>
<text x="202.6" y="168.1">4</text>
</g>
<g font-size="2.2" fill="#004080">
<text x="55.3" y="33.5">IN</text>
<text x="64.6" y="33.5">LX</text>
<text x="191.3" y="35.9">EN</text>
<text x="191.3" y="31.1">IN</text>
<text x="200.4" y="35.9">BS</text>
<text x="200.7" y="31.1">LX</text>
<text x="55.3" y="38.3">EN</text>
<text x="64.3" y="38.3">BS</text>
<text x="191.3" y="40.7">GND</text>
<text x="200.6" y="40.7">FB</text>
<text x="55.3" y="43.1">GND</text>
<text x="64.5" y="43.1">FB</text>
<text x="191.3" y="63.3">IN</text>
<text x="200.7" y="63.3">LX</text>
<text x="191.3" y="68.1">EN</text>
<text x="200.4" y="68.1">BS</text>
<text x="191.3" y="72.9">GND</text>
<text x="200.6" y="72.9">FB</text>
<text x="55.3" y="95.6">IN</text>
<text x="64.6" y="95.6">LX</text>
<text x="55.3" y="100.3">EN</text>
<text x="64.3" y="100.3">BS</text>
<text x="186.6" y="96.8">VIN</text>
<text x="186.6" y="101.5">GND</text>
<text x="192.5" y="96.8">VOUT</text>
<text x="55.3" y="105.1">GND</text>
<text x="64.5" y="105.1">FB</text>
<text x="186.6" y="106.3">EN</text>
<text x="195.4" y="106.3">NC</text>
<text x="186.6" y="129">VIN</text>
<text x="192.5" y="129">VOUT</text>
<text x="186.6" y="133.8">GND</text>
<text x="186.6" y="138.6">EN</text>
<text x="195.4" y="138.6">NC</text>
<text x="94.7" y="160">VIN</text>
<text x="100.6" y="160">VOUT</text>
<text x="187.8" y="160">VIN</text>
<text x="193.7" y="160">VOUT</text>
<text x="94.7" y="164.8">GND</text>
<text x="187.8" y="164.8">GND</text>
<text x="94.7" y="169.6">EN</text>
<text x="102.5" y="169.6">ADJ</text>
<text x="187.8" y="169.6">EN</text>
<text x="196.6" y="169.6">NC</text>
</g>
<g font-size="2.1">
<text x="56.5" y="23.4">RT7295A</text>
<text x="42.2" y="27.3">DC_IN</text>
<text x="131.7" y="26.8">VDDCPU</text>
<text x="178.2" y="24.9">DC_IN</text>
<text x="255.8" y="24.4">VDDAO_3.3V</text>
<text x="98.3" y="34.4">IND4018</text>
<text x="151" y="35.4">DC_IN</text>
<text x="234.4" y="32.1">IND4018</text>
<text x="54.1" y="46.6">SOT23-6</text>
<text x="190.2" y="44.2">SOT23-6</text>
<text x="178.2" y="57.1">DC_IN</text>
<text x="255.8" y="56.7">VDDQ_1V1</text>
<text x="234.4" y="64.3">IND4018</text>
<text x="153.4" y="67.6">VDDAO_3.3V</text>
<text x="190.2" y="76.5">SOT23-6</text>
<text x="42.2" y="89.3">DC_IN</text>
<text x="131.7" y="88.9">VDD_EE</text>
<text x="166.3" y="90.1">VDDAO_3.3V</text>
<text x="220" y="90.1">VDDIO_AO18</text>
<text x="14.9" y="99.8">DC_IN</text>
<text x="98.3" y="96.5">IND4018</text>
<text x="54.1" y="108.7">SOT23-6</text>
<text x="185.4" y="109.9">SOT23-5</text>
<text x="166.3" y="122.3">VDDAO_3.3V</text>
<text x="220" y="122.3">EMMC_1V8</text>
<text x="185.4" y="142.1">SOT23-5</text>
<text x="81.5" y="154.5">DC_IN</text>
<text x="131.7" y="153.3">VDDIO_X</text>
<text x="167.5" y="153.3">VDDAO_3.3V</text>
<text x="222.4" y="153.3">VDDQ_1V8</text>
<text x="113.8" y="164.3">R1</text>
<text x="93.5" y="173.2">SOT23-5</text>
<text x="107.8" y="170.2">Vfb=0.8V</text>
<text x="186.6" y="173.2">SOT23-5</text>
<text x="101.9" y="178.4">R4</text>
<text x="113.8" y="175">R2</text>
<text x="123.3" y="178.4">R3</text>
<text x="197.1" y="186.3">Design Name</text>
<text x="197.1" y="193.4">Size</text>
<text x="199.5" y="195.8">A4</text>
<text x="206.7" y="193.4">Page Name</text>
<text x="273.5" y="193.4">Rev</text>
<text x="273.5" y="195.8">V1.0</text>
<text x="197.1" y="200.6">Date:</text>
<text x="209.5" y="200.6">Tuesday, March 02, 2021</text>
<text x="244.9" y="200.6">Sheet</text>
<text x="256.8" y="200.6">5</text>
<text x="263.9" y="200.6">of</text>
<text x="271.1" y="200.6">9</text>
</g>
<g font-size="2.1" fill="#000080">
<text x="54.1" y="27.3">U8</text>
<text x="54.1" y="29.6">SY8120B1ABC</text>
<text x="120.9" y="26.8">TP3</text>
<text x="162.7" y="29.6">C58</text>
<text x="169.9" y="29.6">10uF/16V</text>
<text x="190.2" y="24.9">U9</text>
<text x="190.2" y="27.3">SY8120B1ABC</text>
<text x="224.8" y="29.6">L1</text>
<text x="234.4" y="29.6">2.2uH,3A</text>
<text x="243.9" y="24.4">TP2</text>
<text x="26.6" y="32.1">C59</text>
<text x="33.8" y="32.1">10uF/16V</text>
<text x="88.7" y="32.1">L2</text>
<text x="98.3" y="32.1">2.2uH,3A</text>
<text x="161.5" y="34.4">R56</text>
<text x="168.7" y="34.4">47K-1%</text>
<text x="212.9" y="34.4">C61</text>
<text x="218.8" y="34.4">104</text>
<text x="242.7" y="35.6">C66</text>
<text x="253" y="35.6">C70</text>
<text x="259.4" y="35.6">C67</text>
<text x="38.6" y="40.4">C68</text>
<text x="76.8" y="36.8">C60</text>
<text x="82.7" y="36.8">104</text>
<text x="100.6" y="41.6">22uF/6.3V</text>
<text x="107.3" y="36.8">C62</text>
<text x="112.6" y="41.6">22uF/6.3V</text>
<text x="119.3" y="36.8">C63</text>
<text x="125.9" y="41.6">104</text>
<text x="126.9" y="36.8">C64</text>
<text x="172.3" y="38">R57</text>
<text x="177" y="38">C69</text>
<text x="214" y="39.2">C65</text>
<text x="223.6" y="39.2">27pF</text>
<text x="236" y="40.4">22uF/6.3V</text>
<text x="246.8" y="40.4">22uF/6.3V</text>
<text x="259.4" y="40.4">104</text>
<text x="38.6" y="45.2">102</text>
<text x="174.2" y="47.5" transform="rotate(-90 174.2 47.5)">NC\10K</text>
<text x="177" y="42.8">102</text>
<text x="214" y="42.8">R58</text>
<text x="214" y="46.4">R59</text>
<text x="223.6" y="42.8">100K-1%</text>
<text x="223.6" y="46.4">22K1-1%</text>
<text x="91.1" y="53.5">R60</text>
<text x="91.1" y="50">C71</text>
<text x="100.6" y="53.5">68K-1%</text>
<text x="100.6" y="50">27pF</text>
<text x="116.2" y="57.1">R61</text>
<text x="190.2" y="57.1">U10</text>
<text x="190.2" y="59.5">SY8120B1ABC</text>
<text x="243.9" y="56.7">TP4</text>
<text x="79.2" y="65.5">R64</text>
<text x="87.5" y="65.5">360K-1%</text>
<text x="98.3" y="65.5">R62</text>
<text x="106.6" y="65.5">47K-1%</text>
<text x="116.2" y="64.3">10K</text>
<text x="162.7" y="61.9">C72</text>
<text x="169.9" y="61.9">10uF/16V</text>
<text x="224.8" y="61.9">L3</text>
<text x="234.4" y="61.9">2.2uH,3A</text>
<text x="78" y="69.1">R65</text>
<text x="93.5" y="69.1">C74</text>
<text x="171.1" y="66.6">R63</text>
<text x="178.2" y="66.6">47K-1%</text>
<text x="212.9" y="66.6">C73</text>
<text x="214" y="71.4">C75</text>
<text x="218.8" y="66.6">104</text>
<text x="223.6" y="71.4">27pF</text>
<text x="242.7" y="67.9">C76</text>
<text x="253" y="67.9">C77</text>
<text x="259.4" y="67.9">C78</text>
<text x="78" y="76.2">127K-1%</text>
<text x="93.5" y="75">102</text>
<text x="214" y="75">R66</text>
<text x="223.6" y="75">100K-1%</text>
<text x="236" y="72.6">22uF/6.3V</text>
<text x="246.8" y="72.6">22uF/6.3V</text>
<text x="259.4" y="72.6">104</text>
<text x="214" y="78.6">R67</text>
<text x="223.6" y="78.6">115K-1%</text>
<text x="54.1" y="89.3">U11</text>
<text x="120.9" y="88.9">TP5</text>
<text x="26.6" y="94.1">C79</text>
<text x="33.8" y="94.1">10uF/16V</text>
<text x="54.1" y="91.8">SY8120B1ABC</text>
<text x="88.7" y="94.1">L4</text>
<text x="98.3" y="94.1">2.2uH,3A</text>
<text x="159.1" y="95.3">C80</text>
<text x="166.3" y="95.3">4.7uF/6.3V</text>
<text x="186.6" y="90.5">U12</text>
<text x="186.6" y="92.9">WL2803E18-5</text>
<text x="206.9" y="90.1">TP7</text>
<text x="25.4" y="98.9">R68</text>
<text x="32.6" y="98.9">47K-1%</text>
<text x="76.8" y="98.9">C81</text>
<text x="82.7" y="98.9">104</text>
<text x="107.3" y="98.9">C82</text>
<text x="119.3" y="98.9">C83</text>
<text x="126.9" y="98.9">C84</text>
<text x="210" y="98.9">R69</text>
<text x="210" y="101.3">NC</text>
<text x="217.6" y="101.3">10uF/6.3V</text>
<text x="223.6" y="97.7">C85</text>
<text x="36.2" y="102.5">R70</text>
<text x="40.9" y="102.5">C86</text>
<text x="40.9" y="107.2">102</text>
<text x="100.6" y="103.7">22uF/6.3V</text>
<text x="112.6" y="103.7">22uF/6.3V</text>
<text x="125.9" y="103.7">104</text>
<text x="210" y="104.9">R71</text>
<text x="217.6" y="104.9">NC</text>
<text x="38.2" y="112" transform="rotate(-90 38.2 112)">NC\10K</text>
<text x="91.1" y="112">C87</text>
<text x="100.6" y="112">27pF</text>
<text x="91.1" y="115.6">R72</text>
<text x="100.6" y="115.6">68K-1%</text>
<text x="116.2" y="119.2">R73</text>
<text x="186.6" y="122.8">U27</text>
<text x="186.6" y="125.2">WL2803E18-5</text>
<text x="206.9" y="122.3">TP8</text>
<text x="78" y="131.1">R76</text>
<text x="79.2" y="127.6">R74</text>
<text x="87.5" y="127.6">360K-1%</text>
<text x="93.5" y="131.1">C89</text>
<text x="98.3" y="127.6">R75</text>
<text x="106.6" y="127.6">47K-1%</text>
<text x="116.2" y="126.3">10K</text>
<text x="159.1" y="127.6">C165</text>
<text x="166.3" y="127.6">4.7uF/6.3V</text>
<text x="210" y="131.1">R164</text>
<text x="223.6" y="129.9">C166</text>
<text x="93.5" y="137.1">102</text>
<text x="210" y="133.5">NC</text>
<text x="210" y="137.1">R165</text>
<text x="217.6" y="137.1">NC</text>
<text x="217.6" y="133.5">10uF/6.3V</text>
<text x="78" y="138.3">150K-1%</text>
<text x="93.5" y="153.8">U28</text>
<text x="115" y="153.3">TP12</text>
<text x="187.8" y="153.8">U14</text>
<text x="208.1" y="153.3">TP9</text>
<text x="67.2" y="158.6">C167</text>
<text x="74.4" y="158.6">4.7uF/6.3V</text>
<text x="93.5" y="156.2">SGM2032-ADJYN5G/TR</text>
<text x="160.3" y="158.6">C91</text>
<text x="167.5" y="158.6">4.7uF/6.3V</text>
<text x="187.8" y="156.2">WL2803E18-5</text>
<text x="224.8" y="161">C92</text>
<text x="118.5" y="163.4">R166</text>
<text x="118.5" y="165.7">100k-1%</text>
<text x="211.2" y="162.2">R80</text>
<text x="211.2" y="164.6">NC</text>
<text x="218.8" y="164.6">10uF/6.3V</text>
<text x="126.9" y="170.5">10uF/6.3V</text>
<text x="130.5" y="168.1">C168</text>
<text x="211.2" y="168.1">R81</text>
<text x="218.8" y="168.1">NC</text>
<text x="118.5" y="174.1">R167</text>
<text x="118.5" y="176.5">27k-1%</text>
<text x="96.8" y="181.3">R159</text>
<text x="105.2" y="181.3">30K-1%</text>
<text x="119.5" y="181.3">R160</text>
<text x="127.8" y="181.3">5K1-1%</text>
</g>
<g font-size="2.1" fill="#008000">
<text x="33.8" y="34.4">C0805</text>
<text x="169.9" y="32.1">C0805</text>
<text x="104.9" y="44">C0805</text>
<text x="116.2" y="44">C0805</text>
<text x="239.9" y="42.8">C0805</text>
<text x="250.6" y="42.8">C0805</text>
<text x="169.9" y="64.3">C0805</text>
<text x="239.9" y="75">C0805</text>
<text x="250.6" y="75">C0805</text>
<text x="33.8" y="96.5">C0805</text>
<text x="104.9" y="106.1">C0805</text>
<text x="116.2" y="106.1">C0805</text>
<text x="221.2" y="103.7">C0603</text>
<text x="221.2" y="135.9">C0603</text>
<text x="222.4" y="166.9">C0603</text>
<text x="130.5" y="172.9">C0603</text>
</g>
<g font-size="2.1" fill="#0ff">
<text x="226.5" y="35.2">VDDAO_3.3V</text>
<text x="226.5" y="67.4">VDDQ_1V1</text>
</g>
<g font-size="2.1" fill="#f00">
<text x="19.9" y="37.8">VDDCPU_EN</text>
<text x="126.2" y="66.6">VDDCPU_PWM</text>
<text x="126.2" y="128.7">VDDEE_PWM</text>
<text x="122.6" y="158.6">VDD-WiFi</text>
<text x="60.1" y="179.8">WiFi_3V3_1V8</text>
</g>
<g font-size="1.7">
<text x="36.2" y="8">5</text>
<text x="91" y="8">4</text>
<text x="145.9" y="8">3</text>
<text x="200.7" y="8">2</text>
<text x="255.6" y="8">1</text>
<text x="6.9" y="34.2">D</text>
<text x="283.6" y="34.2">D</text>
<text x="6.9" y="82.3">C</text>
<text x="283.6" y="82.3">C</text>
<text x="6.9" y="130.4">B</text>
<text x="283.6" y="130.4">B</text>
<text x="6.9" y="178.5">A</text>
<text x="283.6" y="178.5">A</text>
<text x="36.2" y="202.8">5</text>
<text x="91" y="202.8">4</text>
<text x="145.9" y="202.8">3</text>
<text x="177" y="198.5">http://www.banana-pi.org</text>
<text x="200.7" y="202.8">2</text>
<text x="255.6" y="202.8">1</text>
</g>
<g font-size="1.2" fill="#00f">
<text x="54.6" y="34.9">4.5/18V</text>
<text x="62.7" y="34.9">2A/500K</text>
<text x="190.7" y="32.5">4.5/18V</text>
<text x="198.8" y="32.5">2A/500K</text>
<text x="54.8" y="39.9">1.5V</text>
<text x="190.9" y="37.5">1.5V</text>
<text x="200.7" y="41.6">0.6V</text>
<text x="64.6" y="44">0.6V</text>
<text x="190.7" y="64.7">4.5/18V</text>
<text x="198.8" y="64.7">2A/500K</text>
<text x="190.9" y="69.7">1.5V</text>
<text x="200.7" y="73.8">0.6V</text>
<text x="54.6" y="97">4.5/18V</text>
<text x="54.8" y="102">1.5V</text>
<text x="62.7" y="97">2A/500K</text>
<text x="186.1" y="98.1">2.5/5.5V</text>
<text x="195.2" y="98.1">500mA</text>
<text x="64.6" y="106.1">0.6V</text>
<text x="190.4" y="105.8">1.2V</text>
<text x="186.1" y="130.4">2.5/5.5V</text>
<text x="195.2" y="130.4">500mA</text>
<text x="190.4" y="138">1.2V</text>
<text x="94.2" y="161.4">2.5/5.5V</text>
<text x="103.3" y="161.4">300mA</text>
<text x="187.3" y="161.4">2.5/5.5V</text>
<text x="196.4" y="161.4">500mA</text>
<text x="94.7" y="167.1">1.2V</text>
<text x="102.3" y="167.1">0.746V</text>
<text x="191.6" y="169.1">1.2V</text>
</g>
<g font-size=".7" fill="#00f">
<text x="190.9" y="41.7">-40/+85℃</text>
<text x="54.8" y="44">-40/+85℃</text>
<text x="190.9" y="73.9">-40/+85℃</text>
<text x="54.8" y="106.1">-40/+85℃</text>
</g>
</svg>
